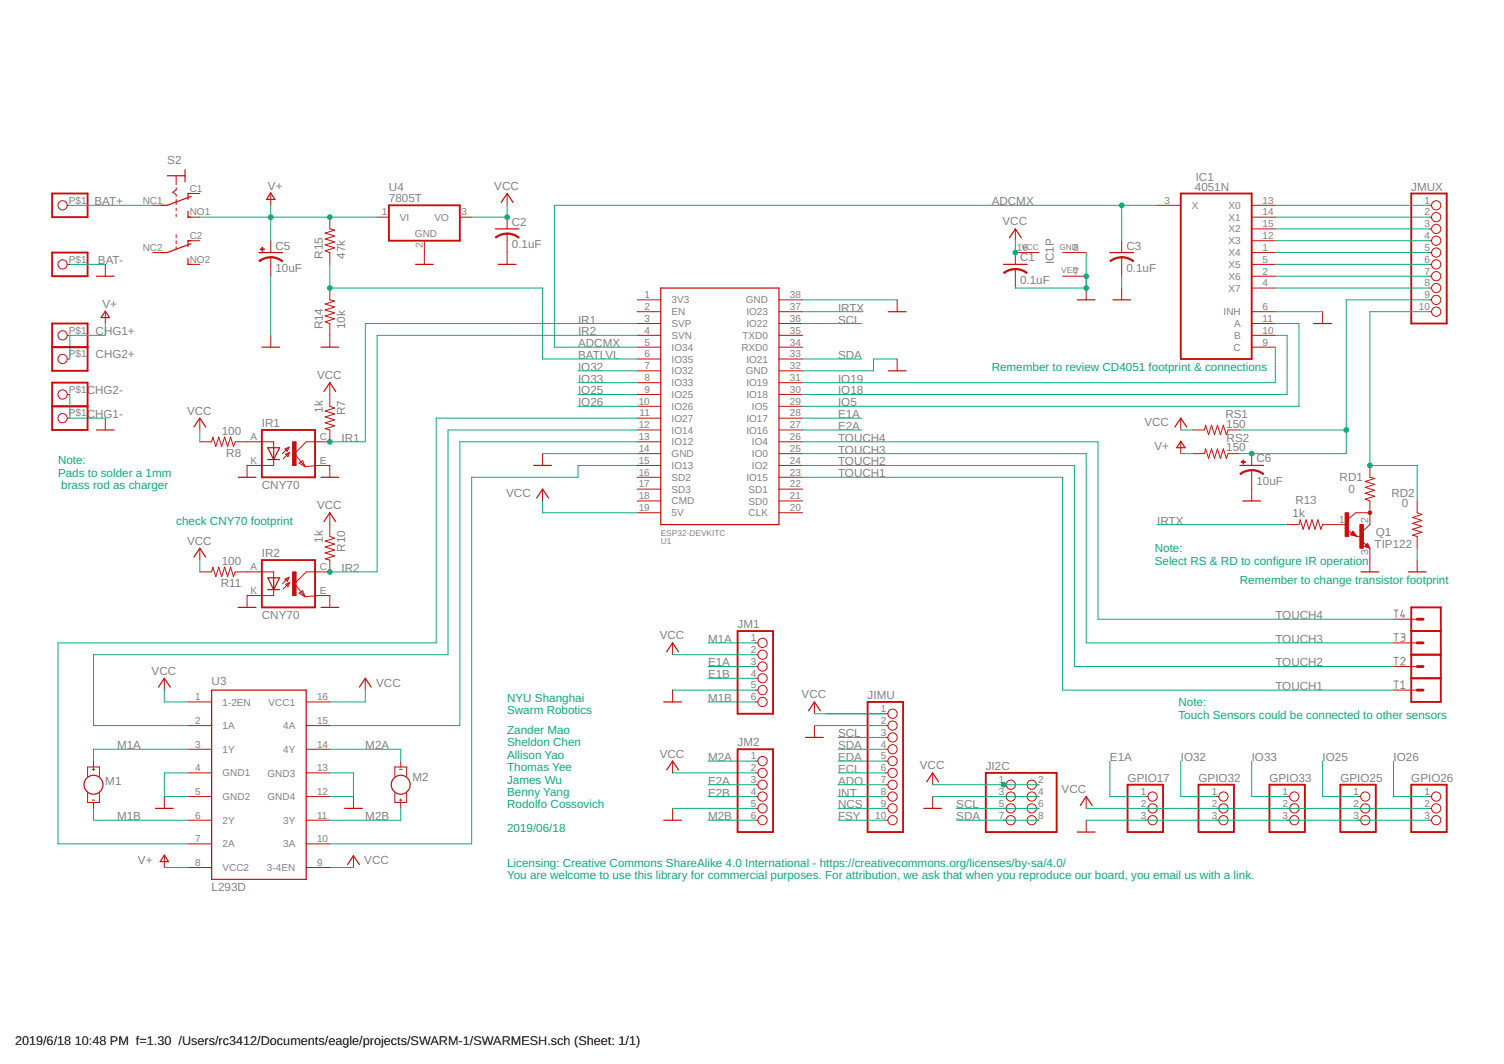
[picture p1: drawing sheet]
<svg xmlns="http://www.w3.org/2000/svg" width="420mm" height="297mm" viewBox="0 0 420 297" stroke-linecap="round" stroke-linejoin="round" font-family="sans-serif">
<g fill="none" stroke="#808080" stroke-width=".28">
<path d="M389.4 170.3h1.2M389.4 176.9h1.2M390 170.3v2.1M390 176.9v2.1M391.3 176.9h.7a.48 .48 0 0 1 .5 .5 .48 .48 0 0 1-.5 .5h-.4M391.8 170.3l-.5 1.7h1.2M391.9 177.9a.58 .58 0 0 1 .6 .5 .58 .58 0 0 1-.6 .6h-.6M392.2 171.5v.9M389.4 183.5h1.2M389.4 190.1h1.2M390 183.5v2.1M390 190.1v2.1"/>
<path d="M391.3 184a.58 .58 0 0 1 .9-.5 .58 .58 0 0 1 .1 1l-1 1.1h1.2M391.3 190.6l.6-.5v2.1M391.3 192.2h1.2"/>
</g>
<g fill="none" stroke="#c90d0c" stroke-width=".53">
<path d="M14.6 54h9.9v6.6h-9.9zM108.6 57.3h19.9v9.9h-19.9zM329.9 54h19.8v46.2h-19.8zM394.3 54h9.9v36.3h-9.9zM14.6 70.5h9.9v6.6h-9.9zM14.6 90.3h9.9v13.2h-9.9zM14.6 96.9h9.9M14.6 106.8h9.9v13.2h-9.9zM14.6 113.4h9.9M73.2 120h14.8v13.2h-14.8zM73.2 156.4h14.8v13.2h-14.8zM206.1 176.2h9.9v23.1h-9.9z"/>
<path d="M394.3 169.6h8.2v26.4h-8.2zM394.3 176.2h8.2M242.4 196h9.9v36.3h-9.9zM394.3 182.8h8.2M394.3 189.4h8.2M206.1 209.2h9.9v23.1h-9.9zM275.4 215.8h19.8v16.5h-19.8zM315 219.1h9.9v13.2h-9.9zM334.8 219.1h9.9v13.2h-9.9zM354.6 219.1h9.9v13.2h-9.9zM374.4 219.1h9.9v13.2h-9.9zM394.3 219.1h9.9v13.2h-9.9z"/>
</g>
<g fill="none" stroke="#c90d0c" stroke-width=".28">
<path d="M18.8 57.3h.7M42.6 57.3h3.3M49.2 49.1v2.4M49.2 52.4v.6l-1 .7 1 .6v.5M49.2 55.7v1.4M49.2 58.1v.7M49.2 59.8v.7M52.5 54h3.3M75.6 54v3.3M141.7 54v3.3M323.3 57.3h6.6M349.7 57.3h6.6"/>
<path d="M399.2 57.3h.7M18.8 73.8h.7M29.4 73.8v3.3M42.6 70.5h3.3M49.2 65.6v.8M49.2 67.2v.8M49.2 68.9v.8M52.5 73.8h3.3M52.5 67.2h3.3M52.5 60.6h3.3M75.6 67.2v3.3M75.6 71.8v5.3"/>
<path d="M92.1 60.6v3.3l1.4 .3-2.7 .9 2.7 .8-2.7 .8 2.7 .8-2.7 .9 2.7 .8-2.7 .8 1.3 .5v3.3M105.3 60.6h3.3M118.6 67.2v6.6M128.5 60.6h3.3M141.7 60.6v3.3M141.7 65.2v8.6M283.7 63.9v3.3M283.7 75.1v5.3M290.3 70.5h-6.6v3.3M296.8 70.5h6.6M296.8 77.1h6.6M313.4 67.2v3.3"/>
<path d="M313.4 71.8v5.3M349.7 70.5h6.6M349.7 77.1h6.6M349.7 73.8h6.6M349.7 67.2h6.6M349.7 60.6h6.6M349.7 63.9h6.6M399.2 70.5h.7M399.2 77.1h.7M399.2 73.8h.7M399.2 67.2h.7M399.2 60.6h.7"/>
<path d="M399.2 63.9h.7M18.8 93.6h.7M29.4 87v3.3M75.6 93.6v3.3M92.1 80.4v3.3l1.4 .4-2.7 .8 2.7 .8-2.7 .8 2.7 .9-2.7 .8 2.7 .8-2.7 .8 1.3 .5v6.6M178 87h6.6M178 96.9h6.6M178 93.6h6.6M178 90.3h6.6M178 83.7h6.6M217.6 87h6.6M217.6 96.9h6.6"/>
<path d="M217.6 93.6h6.6M217.6 90.3h6.6M217.6 83.7h6.6M250.6 83.7v3.3M303.4 80.4v3.3M313.4 80.4v3.3M349.7 80.4h6.6M349.7 87h6.6M349.7 96.9h6.6M349.7 93.6h6.6M349.7 90.3h6.6M369.5 87v3.3"/>
<path d="M399.2 80.4h.7M399.2 87h.7M399.2 83.7h.7M18.8 100.2h.7M18.8 110.1h.7M18.8 116.7h.7M29.4 116.7v3.3M55.8 116.7v3.3M92.1 106.8v6.6l1.4 .5-2.7 .8 2.7 .9-2.7 .8 2.7 .8-2.7 .8 2.7 .9-2.7 .8 1.3 .3v3.3h-6.6l-3.3 3.3 3 3.7M178 100.2h6.6M178 103.5h6.6M178 106.8h6.6"/>
<path d="M178 110.1h6.6M178 113.4h6.6M178 116.7h6.6M217.6 100.2h6.6M217.6 103.5h6.6M217.6 106.8h6.6M217.6 110.1h6.6M217.6 113.4h6.6M217.6 116.7h6.6M250.6 100.2v3.3M329.9 116.7v3.3M55.8 123.3h3.3l.4-1.3 .8 2.7 .8-2.7 .8 2.7 .9-2.7 .8 2.7 .8-2.7 .8 2.7 .5-1.4h10.8v1.7"/>
<path d="M76.5 128.3v1.6h-7.5v3.3M79.6 125.3l1.2-.5-.5 1.2zM79.8 126.8l1.1-.5-.5 1.2zM80.8 124.8l-1.9 1.8M80.9 126.3l-1.8 1.8M83.6 129.3l1-.7 .6 1.7zM85.2 130.3l3.6-.4h3.3v3.3M151.6 126.6v3.3M151.6 136.5v3.3M178 120h6.6M178 123.3h6.6M178 126.6h6.6"/>
<path d="M178 129.9h6.6M178 133.2h6.6M178 136.5h6.6M178 139.8h6.6M217.6 120h6.6M217.6 123.3h6.6M217.6 126.6h6.6M217.6 129.9h6.6M217.6 133.2h6.6M217.6 136.5h6.6M217.6 139.8h6.6M329.9 123.3v3.3"/>
<path d="M333.2 120h3.3l.3-1.3 .8 2.6 .9-2.6 .8 2.6 .8-2.6 .8 2.6 .9-2.6 .8 2.6 .5-1.3h3.3M333.2 126.6h3.3l.3-1.3 .8 2.7 .9-2.7 .8 2.7 .8-2.7 .8 2.7 .9-2.7 .8 2.7 .5-1.4h3.3M349.7 126.6v3.3M349.7 131.3v8.5M382.7 129.9v3.3l1.3 .4-2.6 .8 2.6 .8-2.6 .9 2.6 .8-2.6 .8 2.6 .8-2.6 .8 1.3 .5v6.7l-1.8 1.6M395.9 139.8v3.4l1.3 .4-2.6 .9 2.6 .8-2.6 .8 2.6 .8-2.6 .9 2.6 .8-2.6 .8 1.3 .4v3.3M55.8 159.7h3.3l.4-1.4 .8 2.7 .8-2.7 .8 2.7 .9-2.7 .8 2.7 .8-2.7 .8 2.7 .5-1.3h10.8v1.6M55.8 153.1v3.3M92.1 143.2v6.6l1.4 .4-2.7 .9 2.7 .8-2.7 .8 2.7 .8-2.7 .9 2.7 .8-2.7 .8 1.3 .4v3.3h-6.6l-3.3 3.3 3 3.6M178 143.2h6.6M217.6 143.2h6.6M359.6 146.5h3.3l.3-1.4 .8 2.7 .9-2.7 .8 2.7 .8-2.7 .8 2.7 .9-2.7 .8 2.7 .5-1.3h6.6"/>
<path d="M376.4 148l1.2 .8M377.6 149.1l.3-.5 .8 1-1.3-.4 .5-.8 1 1.2M378 148.3l1.1 1.5-1.8-.5zM379.1 149.8h.8M380.6 151.2l1.1 .9M382 151.7l.7 1.4-1.4-.6zM382 152.1l.4 .8-1-.4 .6-.6 .5 1M382.7 143.2h-4l-2 1.6M382.7 153.1v6.6M395.9 156.4v3.3M76.5 164.6v1.7h-7.5v3.3M79.6 161.6l1.2-.5-.5 1.2z"/>
<path d="M79.8 163.1l1.1-.5-.5 1.2zM80.8 161.1l-1.9 1.9M80.9 162.6l-1.8 1.8M83.6 165.6l1-.7 .6 1.7zM85.2 166.6l3.6-.3h3.3v3.3M187.9 179.5v3.3M211 179.5h.7M389.3 179.5h6.6M389.3 172.9h6.6M45.9 189.4v3.3M52.5 196h6.6M85.5 196h6.6"/>
<path d="M102 189.4v3.3M187.9 192.7v3.3M211 196h.7M211 182.8h.7M211 186.1h.7M211 189.4h.7M211 192.7h.7M227.5 196v3.3M247.3 199.3h.8M389.3 186.1h6.6M389.3 192.7h6.6M24.5 216.8v-2.7h3.3v2.7"/>
<path d="M25.8 214.8h.6M26.1 212.5v1.6M26.1 214.5v.6M52.5 202.6h6.6M52.5 209.2h6.6M52.5 215.8h6.6M85.5 202.6h6.6M85.5 209.2h6.6M85.5 215.8h6.6M110.3 216.8v-2.7h3.3v2.7M111.6 214.8h.7M112 212.5v1.6"/>
<path d="M187.9 212.5v3.3M211 215.8h.7M211 219.1h.7M211 212.5h.7M227.5 202.6v3.3M247.3 202.6h.8M247.3 209.2h.8M247.3 215.8h.8M247.3 219.1h.8M247.3 205.9h.8M247.3 212.5h.8M260.5 215.8v3.3"/>
<path d="M280.4 219.1h.7M289.5 219.1h.8M24.5 221.4v2.6h3.3v-2.6M25.8 223.4h.6M26.1 224v1.7M45.9 222.4v3.3M45.9 238.9v3.3M52.5 222.4h6.6M52.5 229h6.6M52.5 235.6h6.6M85.5 222.4h6.6M85.5 229h6.6"/>
<path d="M85.5 235.6h6.6M98.7 222.4v3.3M98.7 238.9v3.3M110.3 221.4v2.6h3.3v-2.6M111.6 223.4h.7M112 223v.7M112 224v1.7M187.9 225.7v3.3M211 222.4h.7M211 229h.7M211 225.7h.7M247.3 222.4h.8"/>
<path d="M247.3 229h.8M247.3 225.7h.8M260.5 222.4v3.3M280.4 222.4h.7M280.4 229h.7M280.4 225.7h.7M289.5 222.4h.8M289.5 229h.8M289.5 225.7h.8M303.4 222.4v3.3M303.4 229v3.3M320 222.4h.7"/>
<path d="M320 229h.7M320 225.7h.7M339.8 222.4h.7M339.8 229h.7M339.8 225.7h.7M359.6 222.4h.7M359.6 229h.7M359.6 225.7h.7M379.4 222.4h.7M379.4 229h.7M379.4 225.7h.7M399.2 222.4h.7"/>
<path d="M399.2 229h.7M399.2 225.7h.7M52.5 242.2h6.6M85.5 242.2h6.6"/>
<circle cx="17.5" cy="57.3" r="1.29"/>
<circle cx="401.2" cy="57.3" r="1.29"/>
<circle cx="17.5" cy="73.8" r="1.29"/>
<circle cx="401.2" cy="60.6" r="1.29"/>
<circle cx="401.2" cy="63.9" r="1.29"/>
<circle cx="401.2" cy="67.2" r="1.29"/>
<circle cx="401.2" cy="77.1" r="1.29"/>
<circle cx="401.2" cy="73.8" r="1.29"/>
<circle cx="401.2" cy="70.5" r="1.29"/>
<circle cx="17.5" cy="93.6" r="1.29"/>
<circle cx="401.2" cy="80.4" r="1.29"/>
<circle cx="401.2" cy="83.7" r="1.29"/>
<circle cx="401.2" cy="87" r="1.29"/>
<circle cx="17.5" cy="116.7" r="1.29"/>
<circle cx="17.5" cy="100.2" r="1.29"/>
<circle cx="17.5" cy="110.1" r="1.29"/>
<circle cx="213" cy="179.5" r="1.29"/>
<circle cx="213" cy="186.1" r="1.29"/>
<circle cx="213" cy="196" r="1.29"/>
<circle cx="213" cy="192.7" r="1.29"/>
<circle cx="213" cy="189.4" r="1.29"/>
<circle cx="213" cy="182.8" r="1.29"/>
<circle cx="249.3" cy="199.3" r="1.29"/>
<circle cx="213" cy="215.8" r="1.29"/>
<circle cx="213" cy="219.1" r="1.29"/>
<circle cx="213" cy="212.5" r="1.29"/>
<circle cx="249.3" cy="202.6" r="1.29"/>
<circle cx="249.3" cy="219.1" r="1.29"/>
<circle cx="249.3" cy="209.2" r="1.29"/>
<circle cx="249.3" cy="215.8" r="1.29"/>
<circle cx="249.3" cy="205.9" r="1.29"/>
<circle cx="249.3" cy="212.5" r="1.29"/>
<circle cx="282.4" cy="219.1" r="1.29"/>
<circle cx="288.2" cy="219.1" r="1.29"/>
<circle cx="213" cy="222.4" r="1.29"/>
<circle cx="213" cy="229" r="1.29"/>
<circle cx="213" cy="225.7" r="1.29"/>
<circle cx="249.3" cy="222.4" r="1.29"/>
<circle cx="249.3" cy="229" r="1.29"/>
<circle cx="249.3" cy="225.7" r="1.29"/>
<circle cx="282.4" cy="225.7" r="1.29"/>
<circle cx="282.4" cy="229" r="1.29"/>
<circle cx="282.4" cy="222.4" r="1.29"/>
<circle cx="288.2" cy="222.4" r="1.29"/>
<circle cx="288.2" cy="225.7" r="1.29"/>
<circle cx="288.2" cy="229" r="1.29"/>
<circle cx="322" cy="222.4" r="1.29"/>
<circle cx="322" cy="225.7" r="1.29"/>
<circle cx="322" cy="229" r="1.29"/>
<circle cx="341.8" cy="225.7" r="1.29"/>
<circle cx="341.8" cy="222.4" r="1.29"/>
<circle cx="341.8" cy="229" r="1.29"/>
<circle cx="361.6" cy="225.7" r="1.29"/>
<circle cx="361.6" cy="229" r="1.29"/>
<circle cx="361.6" cy="222.4" r="1.29"/>
<circle cx="381.4" cy="222.4" r="1.29"/>
<circle cx="381.4" cy="229" r="1.29"/>
<circle cx="381.4" cy="225.7" r="1.29"/>
<circle cx="401.2" cy="222.4" r="1.29"/>
<circle cx="401.2" cy="229" r="1.29"/>
<circle cx="401.2" cy="225.7" r="1.29"/>
</g>
<g fill="none" stroke="#c90d0c" stroke-width=".34">
<path d="M46.7 49.1h5M51.7 47.4v3.3M52.5 59v1.6h.8M53.3 54.8l-6.6 2.5h-1.6M53.3 54h-.8v1.7M75.6 53.8l1.2 1.9h-2.3zM140 56.5l1.7-2.5 1.6 2.5M26.9 77.1h5M52.5 72.2v1.6h.8M53.3 68l-6.6 2.5h-1.6M53.3 67.2h-.8v1.7M72.3 70.5h6.6"/>
<path d="M116.1 73.8h4.9M138.4 63.9h6.6M139.2 73.8h4.9M280.4 73.8h6.6M282 66.4l1.7-2.5 1.6 2.5M310 70.5h6.7M29.4 86.9l1.2 1.8h-2.3zM73.2 96.9h4.9M89.7 96.9h4.9M184.6 80.4h33v66.1h-33zM248.2 87h4.9M301 83.7h4.9"/>
<path d="M310.9 83.7h4.9M367 90.3h5M54.2 119.2l1.6-2.5 1.7 2.5M90.5 109.3l1.6-2.5 1.7 2.5M248.2 103.5h4.9M328.2 119.2l1.7-2.5 1.6 2.5M26.9 120h5M66.5 133.2h5M74.8 125h3.3l-1.6 3.3zM74.8 128.3h3.3M76.5 125v3.3M89.7 133.2h4.9"/>
<path d="M149.1 129.9h5M149.9 139l1.7-2.5 1.6 2.5M329.9 123.2l1.1 1.8h-2.3zM346.4 129.9h6.6M347.2 139.8h4.9M54.2 155.5l1.6-2.4 1.7 2.4M90.5 145.6l1.6-2.4 1.7 2.4M377.9 148.9v-.1l.7 .6-1-.3M380.2 159.7h5M382 152.1l-.4 .4 .6 .2-.3-.3M393.4 159.7h5M66.5 169.6h5"/>
<path d="M74.8 161.3h3.3l-1.6 3.3zM74.8 164.6h3.3M76.5 161.3v3.3M89.7 169.6h4.9M44.3 191.8l1.6-2.4 1.7 2.4M59.1 192.7h26.4v52.8h-26.4zM100.4 191.8l1.6-2.4 1.7 2.4M185.4 196h5M186.2 181.9l1.7-2.4 1.6 2.4M225.9 198.4l1.6-2.4 1.7 2.4M186.2 214.9l1.7-2.4 1.6 2.4M225 205.9h5"/>
<path d="M258.9 218.2l1.6-2.4 1.7 2.4M43.4 225.7h5M45.9 238.7l1.2 1.8h-2.3zM96.3 225.7h4.9M185.4 229h5M258.1 225.7h4.9M301 232.3h4.9M301.8 224.9l1.6-2.5 1.7 2.5M97.1 241.4l1.6-2.5 1.7 2.5"/>
<circle cx="26.1" cy="219.1" r="2.65"/>
<circle cx="112" cy="219.1" r="2.65"/>
</g>
<g fill="#c90d0c" stroke="#c90d0c" stroke-width=".28">
<path d="M141.7 65l1.5 .2 1.8 1-.2 .3-1.5-.8-1.6-.3z" fill-rule="evenodd"/>
<path d="M138.4 66.2l1.2-.8 2.1-.3v.3l-1.7 .3-1.4 .7z" fill-rule="evenodd"/>
<path d="M313.4 71.6l1.4 .2 1.9 1-.2 .2-1.5-.7-1.6-.3z" fill-rule="evenodd"/>
<path d="M310 72.8l1.9-.9 1.5-.2v.3l-1.7 .3-1.4 .7z" fill-rule="evenodd"/>
<path d="M75.6 71.6l1.5 .2 1.9 1-.2 .2-1.5-.7-1.7-.3z" fill-rule="evenodd"/>
<path d="M72.3 72.8l1.9-.9 1.4-.2v.3l-1.6 .3-1.5 .7z" fill-rule="evenodd"/>
<path d="M349.7 131.1l2 .4 1.3 .7-.2 .3-1.5-.8-1.6-.3z" fill-rule="evenodd"/>
<path d="M346.4 132.2l1.8-.9 1.5-.2v.3l-1.7 .3-1.4 .8z" fill-rule="evenodd"/>
<path d="M283.7 75l1.4 .1 1.9 1-.2 .2-1.5-.7-1.6-.3z" fill-rule="evenodd"/>
<path d="M280.3 76.1l1.9-.9 1.5-.2v.3l-1.7 .3-1.5 .7z" fill-rule="evenodd"/>
<circle cx="382.7" cy="143.2" r=".49"/>
</g>
<g fill="#c90d0c" stroke="#c90d0c" stroke-width=".28">
<path d="M375.8 143.2h.9v6.6h-.9z"/>
<path d="M379.9 146.5h1v6.6h-1z"/>
<path d="M72.7 69.5h1.2v.2h-1.2z"/>
<path d="M73.2 69h.2v1.1h-.2z"/>
<path d="M346.8 128.9h1.1v.2h-1.1z"/>
<path d="M347.2 128.4h.2v1.2h-.2z"/>
<path d="M81.7 123.3h1v6.6h-1z"/>
<path d="M81.7 159.7h1v6.6h-1z"/>
</g>
<path d="M395.9 172.9h1.7M395.9 179.5h1.7M395.9 186.1h1.7M395.9 192.7h1.7" fill="none" stroke="#c90d0c" stroke-width=".8"/>
<g fill="none" stroke="#0dab76" stroke-width=".28">
<path d="M19.5 57.3h23.1M75.6 57.3v9.9M141.7 57.3v3.3h-9.9M313.4 57.3v9.9M323.3 57.3h-168.4v39.6h23.1M356.3 57.3h42.9M19.5 73.8h9.9M55.8 60.6h49.5M75.6 77.1v16.5M92.1 73.8v6.6h59.5v19.8h26.4M283.7 67.2v3.3M303.4 70.5v9.9h-19.7"/>
<path d="M313.4 77.1v3.3M356.3 73.8h42.9M356.3 60.6h42.9M356.3 63.9h42.9M356.3 67.2h42.9M356.3 70.5h42.9M356.3 77.1h42.9M29.4 90.3v3.3h-9.9v6.6M178 90.3h-76v33h-9.9M178 93.6h-72.7v66.1h-13.2M224.2 83.7h26.4M224.2 87h16.5"/>
<path d="M224.2 90.3h16.5M356.3 80.4h42.9M356.3 87h13.2M356.3 93.6h3.3v16.5h-135.4M356.3 90.3h6.6v23.1h-138.7M356.3 96.9v9.9h-132.1M399.2 83.7h-23.1v42.9h-29.7M399.2 87h-16.5v42.9h13.2v9.9M19.5 110.1v6.6h9.9M161.5 103.5h16.5M161.5 106.8h16.5M161.5 110.1h16.5"/>
<path d="M161.5 113.4h16.5M178 116.7h-56.1v62.8h-105.7v56.1h36.3M224.2 116.7h16.5M224.2 100.2h16.5M250.6 100.2h-6.6v3.3h-19.8M55.8 120v3.3M151.6 126.6h26.4M151.6 139.8v3.4h26.4M178 120h-52.8v62.8h-99.1v19.8h26.4M178 123.3h-49.5v79.3h-36.4M178 129.9h-16.5v3.3h-29.7v102.4h-39.7M224.2 133.2h72.6v59.5h92.5"/>
<path d="M224.2 126.6h79.2v52.9h85.9M224.2 120h16.5M224.2 129.9h75.9v56.2h89.2M224.2 123.3h82.5v49.6h82.6M329.9 126.6h3.3M329.9 120h3.3M346.4 120h29.7M55.8 156.4v3.3M323.3 146.5h36.3M395.9 153.1v3.3M197.8 179.5h13.2M45.9 192.7v3.3h6.6"/>
<path d="M102 192.7v3.3h-9.9M187.9 192.7h23.1M187.9 182.8h23.1M197.8 196h13.2M197.8 186.1h13.2M197.8 189.4h13.2M227.5 199.3h19.8M52.5 215.8h-6.6v6.6h6.6M52.5 209.2h-26.4v3.3M92.1 215.8h6.6v6.6h-6.6M92.1 209.2h19.9v3.3M187.9 215.8h23.1"/>
<path d="M197.8 212.5h13.2M197.8 219.1h13.2M227.5 202.6h19.8M234.1 215.8h13.2M234.1 209.2h13.2M234.1 212.5h13.2M234.1 219.1h13.2M234.1 205.9h13.2M260.5 219.1h29.8M310 212.5v9.9h10M329.9 212.5v9.9h9.9M349.7 212.5v9.9h9.9"/>
<path d="M369.5 212.5v9.9h9.9M389.3 212.5v9.9h9.9M26.1 225.7v3.3h26.4M112 225.7v3.3h-19.9M187.9 225.7h23.1M197.8 222.4h13.2M197.8 229h13.2M234.1 222.4h13.2M234.1 229h13.2M234.1 225.7h13.2M260.5 222.4h29.8M267.1 229h23.2"/>
<path d="M267.1 225.7h23.2M303.4 229h95.8M303.4 225.7h95.8M45.9 242.2h6.6M92.1 242.2h6.6"/>
</g>
<g fill="#0dab76" stroke="#0dab76" stroke-width=".28">
<circle cx="303.4" cy="80.4" r=".66"/>
<circle cx="303.4" cy="77.1" r=".66"/>
<circle cx="141.7" cy="60.6" r=".66"/>
<circle cx="283.7" cy="70.5" r=".66"/>
<circle cx="280.4" cy="219.1" r=".66"/>
<circle cx="75.6" cy="60.6" r=".66"/>
<circle cx="92.1" cy="60.6" r=".66"/>
<circle cx="376.1" cy="120" r=".66"/>
<circle cx="349.7" cy="126.6" r=".66"/>
<circle cx="382.7" cy="129.9" r=".66"/>
<circle cx="92.1" cy="80.4" r=".66"/>
<circle cx="313.4" cy="57.3" r=".66"/>
<circle cx="92.1" cy="123.3" r=".66"/>
<circle cx="92.1" cy="159.7" r=".66"/>
</g>
<g font-size="3.5">
<text x="4.2" y="291.8">2019/6/18</text>
<text x="20.9" y="291.8">10:48 PM f=1.30 /Users/rc3412/Documents/eagle/projects/SWARM-1/SWARMESH.sch (Sheet: 1/1)</text>
</g>
<g font-size="3.3" fill="#808080">
<text x="46.7" y="45.8">S2</text>
<text x="74.9" y="53">V+</text>
<text x="108.7" y="53.2">U4</text>
<text x="138.1" y="53">VCC</text>
<text x="333.8" y="53.3">4051N</text>
<text x="334" y="50.5">IC1</text>
<text x="394.3" y="53.2">JMUX</text>
<text x="26.4" y="57.1">BAT+</text>
<text x="108.7" y="56.5">7805T</text>
<text x="277" y="57.3">ADCMX</text>
<text x="143" y="63.1">C2</text>
<text x="280.1" y="62.9">VCC</text>
<text x="77" y="69.7">C5</text>
<text x="143" y="69.4">0.1uF</text>
<text x="314.7" y="69.7">C3</text>
<text x="27.4" y="73.6">BAT-</text>
<text x="77" y="76">10uF</text>
<text x="90.2" y="72.2" transform="rotate(-90 90.2 72.2)">R15</text>
<text x="96.4" y="72.2" transform="rotate(-90 96.4 72.2)">47k</text>
<text x="285" y="73">C1</text>
<text x="294.4" y="73.8" transform="rotate(-90 294.4 73.8)">IC1P</text>
<text x="314.7" y="76">0.1uF</text>
<text x="285" y="79.3">0.1uF</text>
<text x="28.6" y="86">V+</text>
<text x="234.1" y="87">IRTX</text>
<text x="26.7" y="93.5">CHG1+</text>
<text x="90.2" y="92" transform="rotate(-90 90.2 92)">R14</text>
<text x="96.4" y="92" transform="rotate(-90 96.4 92)">10k</text>
<text x="161.5" y="90.3">IR1</text>
<text x="161.5" y="93.6">IR2</text>
<text x="234.1" y="90.3">SCL</text>
<text x="26.7" y="100.1">CHG2+</text>
<text x="161.5" y="100.2">BATLVL</text>
<text x="161.5" y="96.9">ADCMX</text>
<text x="234.1" y="100.2">SDA</text>
<text x="88.6" y="105.8">VCC</text>
<text x="161.5" y="103.5">IO32</text>
<text x="161.5" y="106.8">IO33</text>
<text x="234.1" y="106.8">IO19</text>
<text x="24.2" y="110">CHG2-</text>
<text x="161.5" y="110.1">IO25</text>
<text x="161.5" y="113.4">IO26</text>
<text x="234.1" y="110.1">IO18</text>
<text x="234.1" y="113.4">IO5</text>
<text x="24.2" y="116.6">CHG1-</text>
<text x="52.2" y="115.7">VCC</text>
<text x="73.2" y="119.2">IR1</text>
<text x="90.2" y="115.2" transform="rotate(-90 90.2 115.2)">1k</text>
<text x="96.4" y="116" transform="rotate(-90 96.4 116)">R7</text>
<text x="234.1" y="116.7">E1A</text>
<text x="319.7" y="119">VCC</text>
<text x="342.3" y="116.7">RS1</text>
<text x="342.6" y="119.4">150</text>
<text x="61.9" y="121.4">100</text>
<text x="95.4" y="123.3">IR1</text>
<text x="234.1" y="120">E2A</text>
<text x="234.1" y="123.3">TOUCH4</text>
<text x="322.5" y="125.6">V+</text>
<text x="342.6" y="126">150</text>
<text x="342.7" y="123.3">RS2</text>
<text x="63.2" y="127.6">R8</text>
<text x="234.1" y="129.9">TOUCH2</text>
<text x="234.1" y="126.6">TOUCH3</text>
<text x="351" y="129.1">C6</text>
<text x="73.2" y="136.5">CNY70</text>
<text x="234.1" y="133.2">TOUCH1</text>
<text x="351" y="135.4">10uF</text>
<text x="374.2" y="134.2">RD1</text>
<text x="376.8" y="137.5">0</text>
<text x="88.6" y="142.2">VCC</text>
<text x="141.4" y="138.9">VCC</text>
<text x="361.9" y="140.8">R13</text>
<text x="388.7" y="138.8">RD2</text>
<text x="391.6" y="141.5">0</text>
<text x="323.3" y="146.4">IRTX</text>
<text x="361.1" y="144.5">1k</text>
<text x="384.3" y="149.8">Q1</text>
<text x="52.2" y="152.1">VCC</text>
<text x="73.2" y="155.5">IR2</text>
<text x="90.2" y="151.5" transform="rotate(-90 90.2 151.5)">1k</text>
<text x="96.4" y="154.1" transform="rotate(-90 96.4 154.1)">R10</text>
<text x="384" y="153.1">TIP122</text>
<text x="61.9" y="157.7">100</text>
<text x="95.4" y="159.7">IR2</text>
<text x="61.6" y="163.9">R11</text>
<text x="73.2" y="172.9">CNY70</text>
<text x="356.3" y="172.9">TOUCH4</text>
<text x="184.3" y="178.5">VCC</text>
<text x="197.8" y="179.5">M1A</text>
<text x="206.1" y="175.3">JM1</text>
<text x="356.3" y="179.5">TOUCH3</text>
<text x="42.3" y="188.4">VCC</text>
<text x="59.1" y="191.3">U3</text>
<text x="105.1" y="191.7">VCC</text>
<text x="197.8" y="186.1">E1A</text>
<text x="197.8" y="189.4">E1B</text>
<text x="356.3" y="186.1">TOUCH2</text>
<text x="197.8" y="196">M1B</text>
<text x="223.9" y="195">VCC</text>
<text x="242.4" y="195.1">JIMU</text>
<text x="356.3" y="192.7">TOUCH1</text>
<text x="32.7" y="209.2">M1A</text>
<text x="102.1" y="209.2">M2A</text>
<text x="206.1" y="208.4">JM2</text>
<text x="234.1" y="209.2">SDA</text>
<text x="234.1" y="205.9">SCL</text>
<text x="184.3" y="211.5">VCC</text>
<text x="197.8" y="212.5">M2A</text>
<text x="234.1" y="212.5">EDA</text>
<text x="234.1" y="215.8">ECL</text>
<text x="257" y="214.8">VCC</text>
<text x="275.4" y="215">JI2C</text>
<text x="310.1" y="212.5">E1A</text>
<text x="329.9" y="212.5">I</text>
<text x="330.8" y="212.5">O32</text>
<text x="349.7" y="212.5">I</text>
<text x="350.6" y="212.5">O33</text>
<text x="369.5" y="212.5">I</text>
<text x="370.4" y="212.5">O25</text>
<text x="389.3" y="212.5">I</text>
<text x="390.2" y="212.5">O26</text>
<text x="29.4" y="219.1">M1</text>
<text x="115.3" y="218.1">M2</text>
<text x="197.8" y="219.1">E2A</text>
<text x="234.1" y="219.1">ADO</text>
<text x="296.6" y="221.4">VCC</text>
<text x="315" y="218.3">GPIO17</text>
<text x="334.8" y="218.3">GPIO32</text>
<text x="354.6" y="218.3">GPIO33</text>
<text x="374.4" y="218.3">GPIO25</text>
<text x="394.3" y="218.3">GPIO26</text>
<text x="197.8" y="222.4">E2B</text>
<text x="234.1" y="222.4">INT</text>
<text x="234.1" y="225.7">NCS</text>
<text x="267.1" y="225.7">SCL</text>
<text x="32.7" y="229">M1B</text>
<text x="102.1" y="229">M2B</text>
<text x="197.8" y="229">M2B</text>
<text x="234.1" y="229">FSY</text>
<text x="267.1" y="229">SDA</text>
<text x="38.5" y="241.2">V+</text>
<text x="101.8" y="241.2">VCC</text>
<text x="59.1" y="248.8">L293D</text>
</g>
<g font-size="3.3" fill="#0dab76">
<text x="277" y="103.5">Remember to review CD4051 footprint &amp; connections</text>
<text x="16.2" y="129.6">Note:</text>
<text x="16.2" y="133.1">Pads to solder a 1mm</text>
<text x="17.1" y="136.5">brass rod as charger</text>
<text x="49.2" y="146.4">check CNY70 footprint</text>
<text x="322.6" y="154.2">Note:</text>
<text x="322.6" y="157.7">Select RS &amp; RD to configure IR operation</text>
<text x="346.4" y="163">Remember to change transistor footprint</text>
<text x="141.7" y="196">NYU Shanghai</text>
<text x="329.2" y="197.1">Note:</text>
<text x="141.7" y="199.3">Swarm Robotics</text>
<text x="329.2" y="200.6">Touch Sensors could be connected to other sensors</text>
<text x="141.7" y="204.9">Zander Mao</text>
<text x="141.7" y="208.3">Sheldon Chen</text>
<text x="141.7" y="211.8">Allison Yao</text>
<text x="141.7" y="215.3">Thomas Yee</text>
<text x="141.7" y="218.7">James Wu</text>
<text x="141.7" y="222.2">Benny Yang</text>
<text x="141.7" y="225.7">Rodolfo Cossovich</text>
<text x="141.7" y="232.3">2019/06/18</text>
<text x="141.7" y="242">Licensing: Creative Commons ShareAlike 4.0 International - https://creativecommons.org/licenses/by-sa/4.0/</text>
<text x="141.7" y="245.5">You are welcome to use this library for commercial purposes. For attribution, we ask that when you reproduce our board, you email us with a link.</text>
</g>
<g font-size="2.8" fill="#808080">
<text x="53" y="53.5">C1</text>
<text x="19.2" y="56.8">P$1</text>
<text x="39.9" y="56.8">NC1</text>
<text x="325.3" y="56.8">3</text>
<text x="332.9" y="58.3">X</text>
<text x="343.2" y="58.3">X0</text>
<text x="352.7" y="56.8">13</text>
<text x="397.9" y="56.8">1</text>
<text x="53" y="60.1">NO1</text>
<text x="106.6" y="60.1">1</text>
<text x="111.7" y="61.6">VI</text>
<text x="121.4" y="61.6">VO</text>
<text x="128.9" y="60.1">3</text>
<text x="343.2" y="61.6">X1</text>
<text x="343.2" y="64.9">X2</text>
<text x="352.7" y="60.1">14</text>
<text x="352.7" y="63.5">15</text>
<text x="397.9" y="60.1">2</text>
<text x="397.9" y="63.5">3</text>
<text x="39.9" y="70.1">NC2</text>
<text x="53" y="66.8">C2</text>
<text x="115.9" y="66.2">GND</text>
<text x="118.1" y="69.2" transform="rotate(-90 118.1 69.2)">2</text>
<text x="284.1" y="70.1">16</text>
<text x="299.9" y="70.1">8</text>
<text x="343.2" y="71.5">X4</text>
<text x="343.2" y="68.2">X3</text>
<text x="352.7" y="70.1">1</text>
<text x="352.7" y="66.8">12</text>
<text x="397.9" y="66.8">4</text>
<text x="397.9" y="70.1">5</text>
<text x="19.2" y="73.4">P$1</text>
<text x="53" y="73.4">NO2</text>
<text x="299.9" y="76.7">7</text>
<text x="343.2" y="74.8">X5</text>
<text x="352.7" y="76.7">2</text>
<text x="352.7" y="73.4">5</text>
<text x="397.9" y="73.4">6</text>
<text x="397.9" y="76.7">7</text>
<text x="180" y="83.3">1</text>
<text x="220.6" y="83.3">38</text>
<text x="343.2" y="78.1">X6</text>
<text x="343.2" y="81.4">X7</text>
<text x="352.7" y="80">4</text>
<text x="397.9" y="80">8</text>
<text x="397.9" y="83.3">9</text>
<text x="180" y="86.6">2</text>
<text x="180" y="89.9">3</text>
<text x="187.6" y="84.7">3V3</text>
<text x="187.6" y="88">EN</text>
<text x="208.4" y="84.7">GND</text>
<text x="208.5" y="88">IO23</text>
<text x="220.6" y="89.9">36</text>
<text x="220.6" y="86.6">37</text>
<text x="341.8" y="88">INH</text>
<text x="352.7" y="86.6">6</text>
<text x="352.7" y="89.9">11</text>
<text x="396.4" y="86.6">10</text>
<text x="19.2" y="93.2">P$1</text>
<text x="180" y="93.2">4</text>
<text x="187.6" y="91.3">SVP</text>
<text x="187.6" y="94.6">SVN</text>
<text x="207.4" y="94.6">TXD0</text>
<text x="208.5" y="91.3">IO22</text>
<text x="220.6" y="93.2">35</text>
<text x="344.8" y="94.6">B</text>
<text x="344.8" y="91.3">A</text>
<text x="352.7" y="93.2">10</text>
<text x="19.2" y="99.8">P$1</text>
<text x="180" y="96.5">5</text>
<text x="180" y="99.8">6</text>
<text x="187.6" y="97.9">IO34</text>
<text x="187.6" y="101.2">IO35</text>
<text x="207.1" y="97.9">RXD0</text>
<text x="208.5" y="101.2">IO21</text>
<text x="220.6" y="99.8">33</text>
<text x="220.6" y="96.5">34</text>
<text x="344.6" y="97.9">C</text>
<text x="352.7" y="96.5">9</text>
<text x="180" y="103.1">7</text>
<text x="180" y="106.4">8</text>
<text x="187.6" y="104.5">IO32</text>
<text x="187.6" y="107.8">IO33</text>
<text x="208.4" y="104.5">GND</text>
<text x="208.5" y="107.8">IO19</text>
<text x="220.6" y="106.4">31</text>
<text x="220.6" y="103.1">32</text>
<text x="19.2" y="109.7">P$1</text>
<text x="178.4" y="113">10</text>
<text x="180" y="109.7">9</text>
<text x="187.6" y="111.1">IO25</text>
<text x="208.5" y="111.1">IO18</text>
<text x="220.6" y="113">29</text>
<text x="220.6" y="109.7">30</text>
<text x="19.2" y="116.3">P$1</text>
<text x="178.4" y="119.6">12</text>
<text x="178.7" y="116.3">11</text>
<text x="187.6" y="114.4">IO26</text>
<text x="187.6" y="117.7">IO27</text>
<text x="208.5" y="117.7">IO17</text>
<text x="210.1" y="114.4">IO5</text>
<text x="220.6" y="119.6">27</text>
<text x="220.6" y="116.3">28</text>
<text x="70" y="122.9">A</text>
<text x="89.3" y="122.9">C</text>
<text x="178.4" y="122.9">13</text>
<text x="187.6" y="121">IO14</text>
<text x="187.6" y="124.3">IO12</text>
<text x="208.5" y="121">IO16</text>
<text x="210.1" y="124.3">IO4</text>
<text x="220.6" y="122.9">26</text>
<text x="70" y="129.5">K</text>
<text x="89.3" y="129.5">E</text>
<text x="178.4" y="126.2">14</text>
<text x="178.4" y="129.5">15</text>
<text x="187.6" y="127.6">GND</text>
<text x="187.6" y="130.9">IO13</text>
<text x="210.1" y="130.9">IO2</text>
<text x="210.1" y="127.6">IO0</text>
<text x="220.6" y="129.5">24</text>
<text x="220.6" y="126.2">25</text>
<text x="178.4" y="132.8">16</text>
<text x="178.4" y="136.1">17</text>
<text x="187.6" y="134.2">SD2</text>
<text x="187.6" y="137.5">SD3</text>
<text x="208.5" y="134.2">IO15</text>
<text x="209.1" y="137.5">SD1</text>
<text x="220.6" y="136.1">22</text>
<text x="220.6" y="132.8">23</text>
<text x="178.4" y="139.4">18</text>
<text x="178.4" y="142.7">19</text>
<text x="187.6" y="140.8">CMD</text>
<text x="209.1" y="140.8">SD0</text>
<text x="220.6" y="142.7">20</text>
<text x="220.6" y="139.4">21</text>
<text x="187.6" y="144.1">5V</text>
<text x="209.1" y="144.1">CLK</text>
<text x="374.1" y="146">1</text>
<text x="382.2" y="146" transform="rotate(-90 382.2 146)">2</text>
<text x="382.2" y="155.1" transform="rotate(-90 382.2 155.1)">3</text>
<text x="70" y="159.2">A</text>
<text x="89.3" y="159.2">C</text>
<text x="70" y="165.8">K</text>
<text x="89.3" y="165.8">E</text>
<text x="209.7" y="179">1</text>
<text x="209.7" y="182.3">2</text>
<text x="209.7" y="185.6">3</text>
<text x="209.7" y="188.9">4</text>
<text x="54.5" y="195.5">1</text>
<text x="62.2" y="197">1-2EN</text>
<text x="75.1" y="197">VCC1</text>
<text x="88.6" y="195.5">16</text>
<text x="209.7" y="192.2">5</text>
<text x="209.7" y="195.5">6</text>
<text x="54.5" y="202.1">2</text>
<text x="62.2" y="203.6">1A</text>
<text x="79.1" y="203.6">4A</text>
<text x="88.6" y="202.1">15</text>
<text x="246" y="198.8">1</text>
<text x="246" y="202.1">2</text>
<text x="54.5" y="208.7">3</text>
<text x="88.6" y="208.7">14</text>
<text x="246" y="205.4">3</text>
<text x="246" y="208.7">4</text>
<text x="54.5" y="215.3">4</text>
<text x="62.2" y="210.2">1Y</text>
<text x="79.1" y="210.2">4Y</text>
<text x="88.6" y="215.3">13</text>
<text x="209.7" y="212">1</text>
<text x="209.7" y="215.3">2</text>
<text x="246" y="212">5</text>
<text x="246" y="215.3">6</text>
<text x="54.5" y="221.9">5</text>
<text x="62.2" y="216.8">GND1</text>
<text x="74.7" y="216.8">GND3</text>
<text x="88.6" y="221.9">12</text>
<text x="209.7" y="218.6">3</text>
<text x="209.7" y="221.9">4</text>
<text x="246" y="218.6">7</text>
<text x="246" y="221.9">8</text>
<text x="279.1" y="218.6">1</text>
<text x="279.1" y="221.9">3</text>
<text x="290" y="218.6">2</text>
<text x="290" y="221.9">4</text>
<text x="318.7" y="221.9">1</text>
<text x="338.5" y="221.9">1</text>
<text x="358.3" y="221.9">1</text>
<text x="378.1" y="221.9">1</text>
<text x="397.9" y="221.9">1</text>
<text x="62.2" y="223.4">GND2</text>
<text x="74.7" y="223.4">GND4</text>
<text x="209.7" y="225.2">5</text>
<text x="246" y="225.2">9</text>
<text x="279.1" y="225.2">5</text>
<text x="290" y="225.2">6</text>
<text x="318.7" y="225.2">2</text>
<text x="338.5" y="225.2">2</text>
<text x="358.3" y="225.2">2</text>
<text x="378.1" y="225.2">2</text>
<text x="397.9" y="225.2">2</text>
<text x="54.5" y="228.5">6</text>
<text x="62.2" y="230">2Y</text>
<text x="79.1" y="230">3Y</text>
<text x="88.6" y="228.5">11</text>
<text x="209.7" y="228.5">6</text>
<text x="244.5" y="228.5">10</text>
<text x="279.1" y="228.5">7</text>
<text x="290" y="228.5">8</text>
<text x="318.7" y="228.5">3</text>
<text x="338.5" y="228.5">3</text>
<text x="358.3" y="228.5">3</text>
<text x="378.1" y="228.5">3</text>
<text x="397.9" y="228.5">3</text>
<text x="54.5" y="235.1">7</text>
<text x="62.2" y="236.6">2A</text>
<text x="79.1" y="236.6">3A</text>
<text x="88.6" y="235.1">10</text>
<text x="54.5" y="241.7">8</text>
<text x="62.2" y="243.2">VCC2</text>
<text x="74.6" y="243.2">3-4EN</text>
<text x="88.6" y="241.7">9</text>
</g>
<g font-size="2.3" fill="#808080">
<text x="285.3" y="69.7">VCC</text>
<text x="296" y="69.7">GND</text>
<text x="296.5" y="76.3">VEE</text>
<text x="184.6" y="149.8">ESP32-DEVKITC</text>
<text x="184.6" y="151.7">U1</text>
</g>
</svg>
